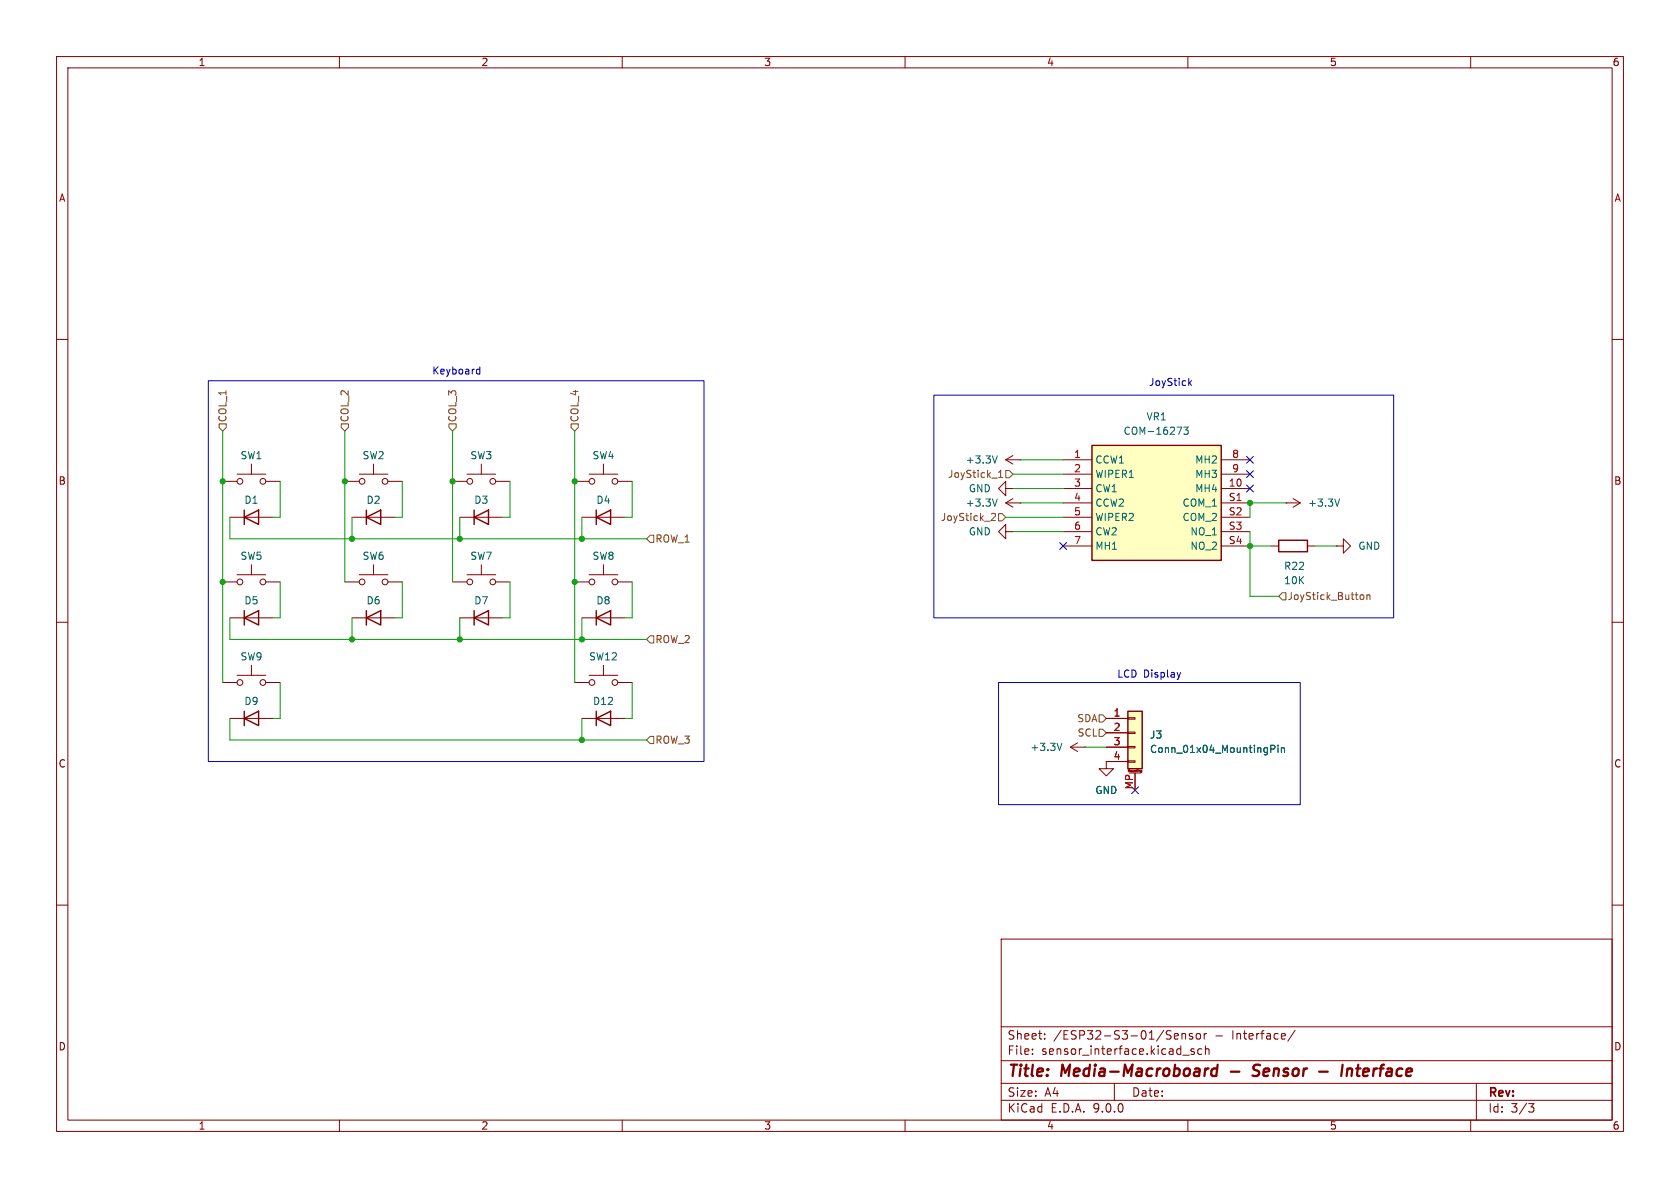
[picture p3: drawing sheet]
<svg xmlns="http://www.w3.org/2000/svg" width="297mm" height="210mm" viewBox="0 0 297 210" stroke-linecap="round" stroke-linejoin="round" font-family="sans-serif">
<g fill="none" stroke="#840000" stroke-width=".18">
<path d="M10 10h277v190h-277zM12 12h273v186h-273zM60 10v2M110 10v2M160 10v2M210 10v2M260 10v2M10 60h2M285 60h2M39.4 85.1h2.5M40.6 91.4h7.7M41.9 83.8h5.1"/>
<path d="M44.4 82v1.8M44.4 99.8v1.8M47 85.1h2.5M61 85.1h2.5M63.5 83.8h5.1M66 82v1.8M68.6 85.1h2.5M101.6 85.1h2.5M102.9 91.4h7.6M104.1 83.8h5.1M106.7 82v1.8M106.7 99.8v1.8"/>
<path d="M109.2 85.1h2.6M10 110h2M39.4 102.9h2.5M40.6 109.2h7.7M41.9 101.6h5.1M47 102.9h2.5M101.6 102.9h2.5M104.1 101.6h5.1M109.2 102.9h2.6M285 110h2M40.6 127h7.7M102.9 127h7.6"/>
<path d="M195.6 134.6v1.3h1.2l-1.2 1.3-1.3-1.3h1.3M195.6 134.6h.1M10 160h2M177 166h108v32h-108zM285 160h2M60 198v2M110 198v2M160 198v2M177 194.5h108M177 191.5h108M177 187.5h108M177 181.5h108"/>
<path d="M182.5 186.3v.1M182.5 185.5v.1M184.7 183.6v.1M184.7 182.8v.1M197 191.5v3M207.6 183.2l.7-.1-.1-.3-.4-.1-.2 .2 .1 .7h.5M209 182.8l.2-.1 .3 .1 .1 .9M209 182.7v1M209.1 186.5h1.1M210 198v2M210.8 182.8l-.3-.1-.3 .2 .1 .2 .5 .2v.3h-.6M211.1 185.5l-.4-.1-.2 .2 .1 .2 .5 .2v.3h-.6"/>
<path d="M211.6 182.8l.4-.1 .2 .3v.4l-.2 .3-.4-.1-.1-.2v-.4zM212.5 185.5l-.5-.1-.3 .3v.4l.2 .2h.6M212.9 182.7v1M213.1 185.5l.2-.1 .4 .1v.9M213.1 184.9v1.5M213.3 182.7l-.3 .1-.1 .2M229 182.1l-1.3 2M260 198v2M261 191.5v6.5M270.2 195.1h1l-.5 .6 .4 .1 .1 .5-.3 .3h-.4"/>
<circle cx="42.4" cy="85.1" r=".51"/>
<circle cx="46.5" cy="85.1" r=".51"/>
<circle cx="64" cy="85.1" r=".51"/>
<circle cx="68.1" cy="85.1" r=".51"/>
<circle cx="104.6" cy="85.1" r=".51"/>
<circle cx="108.7" cy="85.1" r=".51"/>
<circle cx="42.4" cy="102.9" r=".51"/>
<circle cx="46.5" cy="102.9" r=".51"/>
<circle cx="104.6" cy="102.9" r=".51"/>
<circle cx="108.7" cy="102.9" r=".51"/>
</g>
<path d="M213.5 188.9h.2M215.2 189a.66 .66 0 0 0-1 .3l-.1 .5 .2 .3 .1 .1 .6-.1M215.3 188.2l-.3 2M217.6 189.4h1.5M222.5 190a.85 .85 0 0 1-1.1 .1M222.5 188.2l-.7 .1a.46 .46 0 0 0-.2 .5 .46 .46 0 0 0 .3 .4l.6 .2M233.2 189.4h1.5M237.4 188.2l-.3 2M238.2 189.1a.49 .49 0 0 1 .9 .1l-.2 1M238.2 188.9l-.1 1.3" fill="none" stroke="#840000" stroke-width=".4"/>
<path d="M43.2 91.4l2.5-1.2v2.5zM43.2 90.2v2.5M105.4 91.4l2.5-1.2v2.5zM105.4 90.2v2.5M43.2 109.2l2.5-1.2v2.5zM43.2 108v2.5M43.2 127l2.5-1.3v2.6zM43.2 125.7v2.6M105.4 127l2.5-1.3v2.6zM105.4 125.7v2.6" fill="none" stroke="#840000" stroke-width=".25"/>
<path d="M199.4 125.7h2.5v10.2h-2.5z" fill="#ffffc2"/>
<path d="M83.8 109.2l2.6-1.2v2.5zM83.8 108v2.5M199.4 125.7h2.5v10.2h-2.5z" fill="none" stroke="#840000" stroke-width=".25"/>
<g fill="none" stroke="#840000" stroke-width=".18">
<path d="M85.1 99.8v1.8M177.8 86.4v-1.3l-1.3 1.3 1.3 1.2v-1.2h1.3M177.8 81.3l1.3 .7M177.8 81.3h2.5M179.1 86.4h.1M179.1 80.5l-1.3 .8M180.3 81.3h.1M80 102.9h2.5M81.3 109.2h7.6M82.5 101.6h5.1M87.6 102.9h2.6M189.2 132.1h2.6"/>
<path d="M189.2 132.1l1.3 .7M190.5 131.3l-1.3 .8M191.8 132.1h.1M195.6 127h3.8M195.6 129.5h3.8M195.6 132.1h3.8M195.6 134.6h3.8M199.4 126.9h1.3v.2h-1.3zM199.4 129.4h1.3v.3h-1.3zM199.4 132h1.3v.2h-1.3zM199.4 134.5h1.3v.2h-1.3zM199.5 136.4v-.3l.1 .2 .1-.2v.3"/>
<path d="M199.6 136.7h2.1M200.7 136.7v3M200.9 136.1v.3M201.1 136.1h.1M201.2 136.1h.1M201.8 136.2v.3h-.1M201.8 136.2l-.1 .1v.1h.1"/>
<circle cx="83.1" cy="102.9" r=".51"/>
<circle cx="87.1" cy="102.9" r=".51"/>
</g>
<path d="M176.3 80.6l-.4 1.3M187.7 131.4l-.4 1.3M224.7 132.4l.6-.1 .1-.1-.1-.3-.6-.2v1.3M225.9 131.7v.2M225.9 132.2v.8M226.5 132.2v.8M226.5 132.3l.2-.1h.3l.1 .8" fill="none" stroke="#006464" stroke-width=".18"/>
<path d="M193 78.7h22.9v20.4h-22.9z" fill="#ffffc2"/>
<path d="M193 78.7h22.9v20.4h-22.9zM64.8 91.4l2.5-1.2v2.5zM64.8 90.2v2.5M83.8 91.4l2.6-1.2v2.5zM83.8 90.2v2.5M226.1 95.5h5v2h-5zM64.8 109.2l2.5-1.2v2.5zM64.8 108v2.5M105.4 109.2l2.5-1.2v2.5zM105.4 108v2.5" fill="none" stroke="#840000" stroke-width=".25"/>
<g fill="none" stroke="#840000" stroke-width=".18">
<path d="M62.2 91.4h7.6M66 99.8v1.8M80 85.1h2.5M81.3 91.4h7.6M82.5 83.8h5.1M85.1 82v1.8M87.6 85.1h2.6M177.8 94v-1.3l-1.3 1.3 1.3 1.3v-1.3h1.3M177.8 88.9h2.5M177.8 88.9l1.3 .8M179.1 94h.1M179.1 88.1l-1.3 .8"/>
<path d="M180.3 88.9h.1M188 81.3h5M188 83.8h5M188 86.4h5M188 88.9h5M188 91.4h5M188 94h5M188 96.5h5M215.9 81.3h5.1M215.9 83.8h5.1M215.9 86.4h5.1M215.9 88.9h5.1"/>
<path d="M215.9 91.4h5.1M215.9 94h5.1M215.9 96.5h5.1M224.8 96.5h1.3M227.3 88.9h.1M227.3 88.9h2.6M228.6 88.1l1.3 .8M229.9 88.9l-1.3 .8M231.1 96.5h1.3M236.2 96.5h1.3v-1.2l1.3 1.2-1.3 1.3v-1.3M236.2 96.5h.1M41.9 119.4h5.1"/>
<path d="M44.4 117.6v1.8M61 102.9h2.5M62.2 109.2h7.6M63.5 101.6h5.1M68.6 102.9h2.5M102.9 109.2h7.6M104.1 119.4h5.1M106.7 117.6v1.8M39.4 120.7h2.5M47 120.7h2.5M101.6 120.7h2.5M109.2 120.7h2.6"/>
<path d="M195.6 134.6h.1M195.6 127h3.8M195.6 129.5h3.8M195.6 132.1h3.8M195.6 134.6h3.8M200.7 136.7v3"/>
<circle cx="83.1" cy="85.1" r=".51"/>
<circle cx="87.1" cy="85.1" r=".51"/>
<circle cx="64" cy="102.9" r=".51"/>
<circle cx="68.1" cy="102.9" r=".51"/>
<circle cx="42.4" cy="120.7" r=".51"/>
<circle cx="46.5" cy="120.7" r=".51"/>
<circle cx="104.6" cy="120.7" r=".51"/>
<circle cx="108.7" cy="120.7" r=".51"/>
</g>
<path d="M208.1 75.5h.8l-.5 1.3M209.3 75.5h.8l-.5 .5 .4 .1v.6l-.2 .1-.5-.1M176.3 88.2l-.4 1.3M236.8 88.2l-.4 1.3M224.7 132.4l.6-.1 .1-.1-.1-.3-.6-.2v1.3M225.9 131.7v.2M225.9 132.2v.8M226.5 132.2v.8M226.5 132.3l.2-.1h.3l.1 .8" fill="none" stroke="#006464" stroke-width=".18"/>
<g fill="none" stroke="#725600" stroke-width=".18">
<path d="M38.7 74.9h1.3v.7l-.6 .6-.7-.6zM60.3 74.9h1.3v.7l-.6 .6-.7-.6zM79.4 74.9h1.2v.7l-.6 .6-.6-.6zM101 74.9h1.2v.7l-.6 .6-.6-.6zM114.9 94.6h.7v1.3h-.7l-.6-.6zM175.3 90.9l.5-.2 .2 .4-.8 .9h.8M176.5 90.8h.7l.6 .6-.6 .7h-.7zM176.5 84.4h.8M176.5 83.5l.4-.4v1.3M177.8 83.2h.6l.7 .6-.7 .7h-.6zM114.9 112.4h.7v1.3h-.7l-.6-.7zM226.7 104.8h.6v1.2h-.6l-.6-.6z"/>
<path d="M240.7 105.1l.3 .1 .1 .2-.1 .5-.3 .1M241.7 105.3l.1-.2 .3 .1 .1 .8M241.7 105.1v.9M114.9 130.2h.7v1.2h-.7l-.6-.6zM194.3 126.4h.6l.7 .6-.7 .6h-.6zM194.3 128.9h.6l.7 .6-.7 .7h-.6z"/>
</g>
<g fill="none" stroke="#009600" stroke-width=".18">
<path d="M39.4 76.2v44.5M61 76.2v26.7M80 76.2v26.7M101.6 76.2v44.5M40.6 91.4v3.9h73.7M49.5 85.1v6.3h-1.2M62.2 91.4v3.9M71.1 85.1v6.3h-1.3M81.3 91.4v3.9M90.2 85.1v6.3h-1.3M102.9 91.4v3.9M111.8 85.1v6.3h-1.3"/>
<path d="M177.8 91.4h10.2M179.1 83.8h8.9M179.1 94h8.9M179.1 86.4h8.9M180.3 81.3h7.7M180.3 88.9h7.7M221 96.5h3.8M221 94v11.4h5.1M227.3 88.9h-6.3v2.5M232.4 96.5h3.8M40.6 109.2v3.8h73.7M49.5 102.9v6.3h-1.2"/>
<path d="M62.2 109.2v3.8M71.1 102.9v6.3h-1.3M81.3 109.2v3.8M90.2 102.9v6.3h-1.3M102.9 109.2v3.8M111.8 102.9v6.3h-1.3M40.6 127v3.8h73.7M49.5 120.7v6.3h-1.2M102.9 127v3.8M111.8 120.7v6.3h-1.3M191.8 132.1h3.8"/>
</g>
<path d="M187.4 95.9l1.2 1.2M188.6 95.9l-1.2 1.2M220.4 83.2l1.2 1.2M220.4 85.8l1.2 1.2M220.4 80.7l1.2 1.2M221.6 83.2l-1.2 1.2M221.6 85.8l-1.2 1.2M221.6 80.7l-1.2 1.2M200.1 139.1l1.2 1.2M201.3 139.1l-1.2 1.2" fill="none" stroke="#000084" stroke-width=".18"/>
<path d="M36.8 67.3h87.7v67.3h-87.7zM84.3 66.1h.5M84.3 65.3h.5M84.8 64.8v1.3M165.1 69.9h81.3v39.3h-81.3zM210.3 67.7l.3 .4M210.6 67.3l-.4 .5M208.7 118.9l-.3 .8M176.5 120.7h53.4v21.5h-53.4z" fill="none" stroke="#0000c2" stroke-width=".18"/>
<g fill="#009600" stroke="#009600" stroke-width=".18">
<circle cx="39.4" cy="85.1" r=".46"/>
<circle cx="80" cy="85.1" r=".46"/>
<circle cx="61" cy="85.1" r=".46"/>
<circle cx="62.2" cy="95.3" r=".46"/>
<circle cx="81.3" cy="95.3" r=".46"/>
<circle cx="221" cy="88.9" r=".46"/>
<circle cx="221" cy="96.5" r=".46"/>
<circle cx="39.4" cy="102.9" r=".46"/>
<circle cx="62.2" cy="113" r=".46"/>
<circle cx="102.9" cy="113" r=".46"/>
<circle cx="102.9" cy="95.3" r=".46"/>
<circle cx="101.6" cy="85.1" r=".46"/>
<circle cx="102.9" cy="130.8" r=".46"/>
<circle cx="101.6" cy="102.9" r=".46"/>
<circle cx="81.3" cy="113" r=".46"/>
</g>
<g font-size="2.8" fill="#840000">
<text x="178" y="190.9">Title:</text>
<text x="187.7" y="190.9">Media-Macroboard</text>
<text x="223.2" y="190.9">Sensor</text>
<text x="240.4" y="190.9">Interface</text>
</g>
<g font-size="2.1" fill="#840000">
<text x="178" y="184">Sheet:</text>
<text x="186.2" y="184">/ESP32-S3-01/Sensor</text>
<text x="214.8" y="184">-</text>
<text x="218" y="184">Interface/</text>
<text x="178" y="186.7">File:</text>
<text x="184.1" y="186.7">sensor_interface.kicad_sch</text>
<text x="178" y="196.9">KiCad</text>
<text x="178" y="194.1">Size:</text>
<text x="184.7" y="194.1">A4</text>
<text x="185.7" y="196.9">E.D.A.</text>
<text x="193.3" y="196.9">9.0.0</text>
<text x="200" y="194.1">Date:</text>
<text x="263" y="194.3">Rev:</text>
<text x="263" y="196.9">Id:</text>
<text x="267.1" y="196.9">3/3</text>
</g>
<g font-size="1.8" fill="#840000">
<text x="35" y="11.9">1</text>
<text x="85" y="11.9">2</text>
<text x="135" y="11.9">3</text>
<text x="185" y="11.9">4</text>
<text x="235" y="11.9">5</text>
<text x="285" y="11.9">6</text>
<text x="10.3" y="35.9">A</text>
<text x="285.3" y="35.9">A</text>
<text x="10.3" y="85.9">B</text>
<text x="285.3" y="85.9">B</text>
<text x="10.3" y="135.9">C</text>
<text x="285.3" y="135.9">C</text>
<text x="10.3" y="185.9">D</text>
<text x="285.3" y="185.9">D</text>
<text x="35" y="199.9">1</text>
<text x="85" y="199.9">2</text>
<text x="135" y="199.9">3</text>
<text x="185" y="199.9">4</text>
<text x="235" y="199.9">5</text>
<text x="285" y="199.9">6</text>
</g>
<g font-size="1.8" fill="#0000c2">
<text x="76.3" y="66.4">Keyboard</text>
<text x="203" y="68.4">JoyStick</text>
<text x="197.4" y="120">LCD Display</text>
</g>
<g font-size="1.8" fill="#725600">
<text x="40.2" y="74.7" transform="rotate(-90 40.2 74.7)">COL_1</text>
<text x="61.8" y="74.7" transform="rotate(-90 61.8 74.7)">COL_2</text>
<text x="80.9" y="74.7" transform="rotate(-90 80.9 74.7)">COL_3</text>
<text x="102.5" y="74.7" transform="rotate(-90 102.5 74.7)">COL_4</text>
<text x="167.5" y="84.7">JoyStick_1</text>
<text x="166.2" y="92.3">JoyStick_2</text>
<text x="115.8" y="96.1">ROW_1</text>
<text x="227.5" y="106.3">JoyStick_Button</text>
<text x="115.8" y="113.9">ROW_2</text>
<text x="115.8" y="131.7">ROW_3</text>
<text x="190.3" y="127.9">SDA</text>
<text x="190.4" y="130.4">SCL</text>
</g>
<g font-size="1.8" fill="#006464">
<text x="198.5" y="77.1">COM-16273</text>
<text x="202.6" y="74.5">VR1</text>
<text x="42.4" y="81.4">SW1</text>
<text x="64" y="81.4">SW2</text>
<text x="83.1" y="81.4">SW3</text>
<text x="104.6" y="81.4">SW4</text>
<text x="170.6" y="82.1">+3.3V</text>
<text x="193.5" y="82.1">CCW1</text>
<text x="211.2" y="82.1">MH2</text>
<text x="43.1" y="89.3">D1</text>
<text x="64.7" y="89.3">D2</text>
<text x="83.7" y="89.3">D3</text>
<text x="105.3" y="89.3">D4</text>
<text x="170.6" y="89.8">+3.3V</text>
<text x="171.2" y="87.2">GND</text>
<text x="193.5" y="84.7">WIPER1</text>
<text x="193.5" y="87.2">CW1</text>
<text x="193.5" y="89.8">CCW2</text>
<text x="209" y="89.8">COM_1</text>
<text x="211.2" y="84.7">MH3</text>
<text x="211.2" y="87.2">MH4</text>
<text x="231.1" y="89.8">+3.3V</text>
<text x="171.2" y="94.8">GND</text>
<text x="193.5" y="92.3">WIPER2</text>
<text x="193.5" y="94.8">CW2</text>
<text x="209" y="92.3">COM_2</text>
<text x="210.4" y="94.8">NO_1</text>
<text x="42.4" y="99.2">SW5</text>
<text x="64" y="99.2">SW6</text>
<text x="83.1" y="99.2">SW7</text>
<text x="104.6" y="99.2">SW8</text>
<text x="193.5" y="97.4">MH1</text>
<text x="210.4" y="97.4">NO_2</text>
<text x="226.9" y="100.9">R22</text>
<text x="240" y="97.4">GND</text>
<text x="43.1" y="107">D5</text>
<text x="64.7" y="107">D6</text>
<text x="83.7" y="107">D7</text>
<text x="105.3" y="107">D8</text>
<text x="226.9" y="103.5">10K</text>
<text x="42.4" y="116.9">SW9</text>
<text x="104" y="116.9">SW12</text>
<text x="43.1" y="124.8">D9</text>
<text x="104.7" y="124.8">D12</text>
<text x="203.2" y="130.8">J3</text>
<text x="182.1" y="132.9">+3.3V</text>
<text x="203.2" y="133.3">Conn_01x04_MountingPin</text>
<text x="193.5" y="140.6">GND</text>
</g>
<g font-size="1.8" fill="#a90000">
<text x="189.8" y="81">1</text>
<text x="189.8" y="83.6">2</text>
<text x="217.7" y="81">8</text>
<text x="217.7" y="83.6">9</text>
<text x="189.8" y="86.1">3</text>
<text x="189.8" y="88.6">4</text>
<text x="217.1" y="86.1">10</text>
<text x="217.1" y="88.6">S1</text>
<text x="189.8" y="91.2">5</text>
<text x="189.8" y="93.7">6</text>
<text x="217.1" y="91.2">S2</text>
<text x="217.1" y="93.7">S3</text>
<text x="189.8" y="96.3">7</text>
<text x="217.1" y="96.3">S4</text>
<text x="196.8" y="126.7">1</text>
<text x="196.8" y="129.3">2</text>
<text x="196.8" y="131.8">3</text>
<text x="196.8" y="134.4">4</text>
<text x="200.4" y="139.6" transform="rotate(-90 200.4 139.6)">MP</text>
</g>
<text font-size=".5" fill="#840000" x="199.2" y="136.7">Mounting</text>
</svg>
